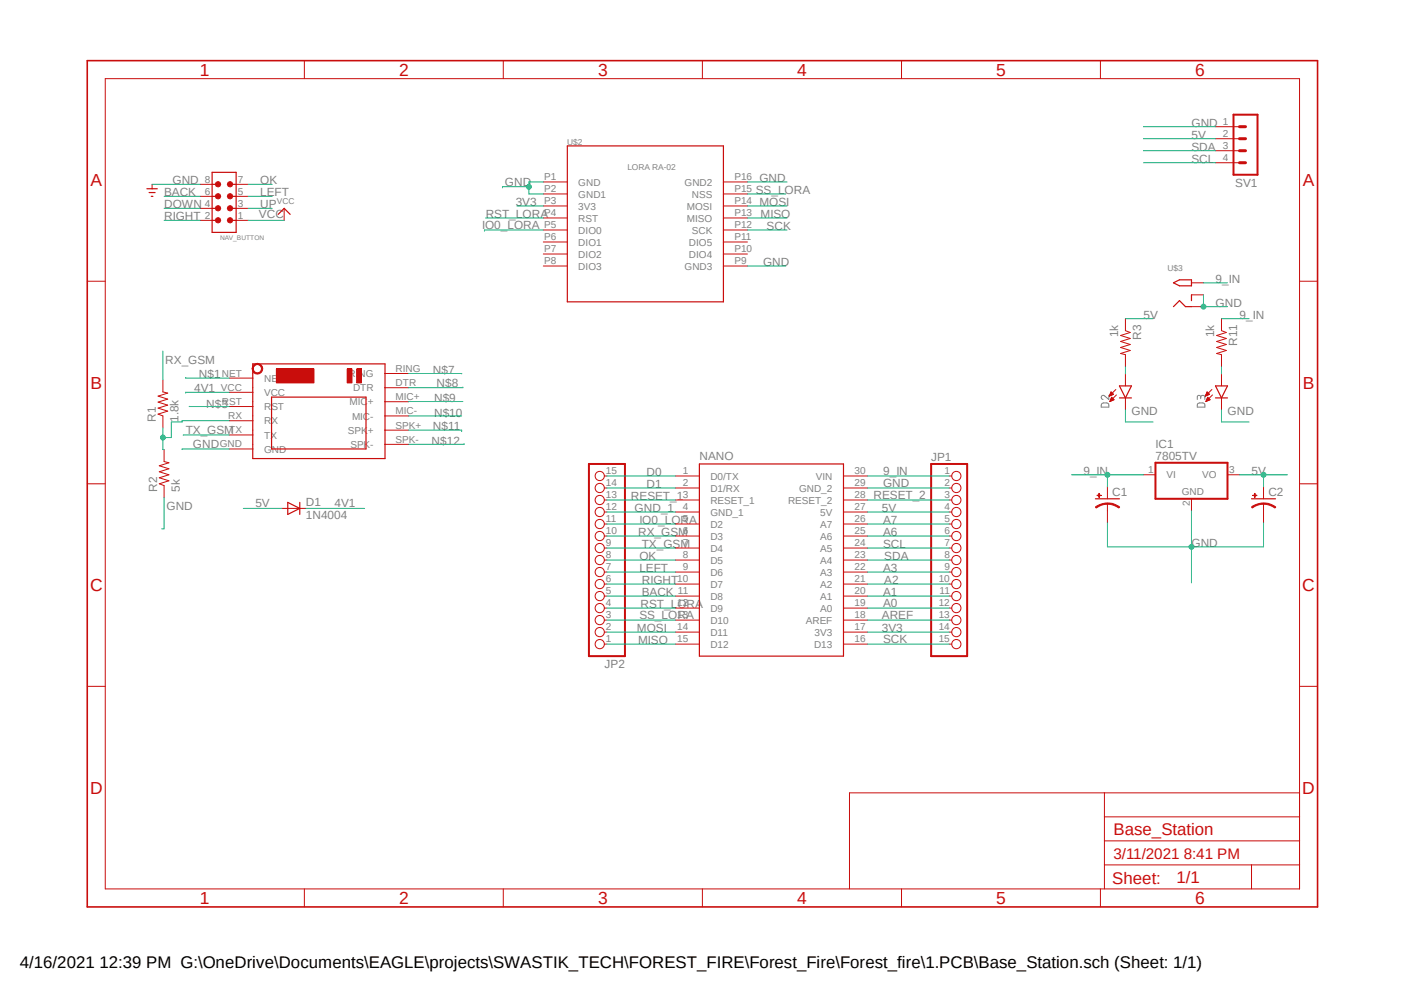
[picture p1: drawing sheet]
<svg xmlns="http://www.w3.org/2000/svg" width="297mm" height="210mm" viewBox="0 0 297 210" stroke-linecap="round" stroke-linejoin="round" font-family="sans-serif">
<path d="M17.9 12.5l261.2 179.9M279.1 12.5l-261.2 179.9" fill="none" stroke="#fff" stroke-width=".21"/>
<path d="M233 85.4l.4-.2 1 .1 .1 .1 .1 .7h-1.6zM234.6 83.6v.9l-.9-.8a.44 .44 0 0 0-.7 .2 .44 .44 0 0 0 .3 .6M253.3 85.4a1.25 1.25 0 0 1 1.5 0l.1 .7h-1.6zM254 84.1a.45 .45 0 0 1 .4-.5 .45 .45 0 0 1 .5 .5v.4M254 84.3v-.5a.37 .37 0 0 0-.4-.2 .37 .37 0 0 0-.3 .3v.6" fill="none" stroke="#808080" stroke-width=".21"/>
<path d="M53.5 77h27.9v20h-27.9zM57.4 84h20v11h-20zM148 98.1h30.4v40.7h-30.4z" fill="none" stroke="#c90d0c" stroke-width=".25"/>
<g fill="none" stroke="#c90d0c" stroke-width=".21">
<path d="M142.9 103.2h5.1M142.9 100.7h5.1M142.9 110.8h5.1M142.9 113.4h5.1M142.9 115.9h5.1M142.9 118.4h5.1M142.9 105.7h5.1M142.9 108.3h5.1M178.4 103.2h5.1M178.4 100.7h5.1M178.4 110.8h5.1M178.4 113.4h5.1"/>
<path d="M178.4 115.9h5.1M178.4 118.4h5.1M178.4 105.7h5.1M178.4 108.3h5.1M142.9 121h5.1M142.9 123.5h5.1M142.9 126.1h5.1M142.9 128.6h5.1M142.9 131.1h5.1M142.9 133.7h5.1M142.9 136.2h5.1M178.4 121h5.1"/>
<path d="M178.4 123.5h5.1M178.4 126.1h5.1M178.4 128.6h5.1M178.4 131.1h5.1M178.4 133.7h5.1M178.4 136.2h5.1"/>
</g>
<path d="M75.4 78h1.1v3h-1.1z" fill-rule="evenodd" fill="#c90d0c"/>
<path d="M75.4 78h1.1v3h-1.1z" fill="none" stroke="#c90d0c" stroke-width=".21"/>
<path d="M73.4 78h1.1v3h-1.1z" fill-rule="evenodd" fill="#c90d0c"/>
<path d="M73.4 78h1.1v3h-1.1z" fill="none" stroke="#c90d0c" stroke-width=".21"/>
<path d="M58.5 78h7.9v3h-7.9z" fill-rule="evenodd" fill="#c90d0c"/>
<path d="M58.5 78h7.9v3h-7.9z" fill="none" stroke="#c90d0c" stroke-width=".21"/>
<path d="M53.6 77.2a1.13 1.13 0 0 1 1.8 .1 1.13 1.13 0 0 1-.6 1.7 1.13 1.13 0 0 1-1.5-1h.3a.88 .88 0 0 1 1.3-.7 .88 .88 0 0 1 .1 1.4 .88 .88 0 0 1-1.4-.4v-.3h-.3z" fill-rule="evenodd" fill="#c90d0c"/>
<g fill="none" stroke="#c90d0c" stroke-width=".21">
<path d="M42.3 39h2.6M50 39h2.5M42.3 46.6h2.6M42.3 44.1h2.6M42.3 41.5h2.6M50 46.6h2.5M50 44.1h2.5M50 41.5h2.5M48.5 80h5.1M53.6 77.2a1.13 1.13 0 0 1 1.8 .1 1.13 1.13 0 0 1-.6 1.7 1.13 1.13 0 0 1-1.5-1h.3a.88 .88 0 0 1 1.3-.7 .88 .88 0 0 1 .1 1.4 .88 .88 0 0 1-1.4-.4v-.3h-.3zM81.4 79h5M48.5 83h5.1"/>
<path d="M48.5 86h5.1M48.5 89h5.1M48.5 92h5.1M48.5 95h5.1M81.4 94h5M81.4 91h5M81.4 88h5M81.4 85h5M81.4 82h5"/>
</g>
<path d="M44.9 36.4h5.1v12.7h-5.1zM44.9 39h1.2M48.7 39h1.3M44.9 46.6h1.2M44.9 44.1h1.2M44.9 41.5h1.2M48.7 46.6h1.3M48.7 44.1h1.3M48.7 41.5h1.3" fill="none" stroke="#c90d0c" stroke-width=".25"/>
<circle cx="48.7" cy="46.6" r=".57" fill="#c90d0c"/>
<circle cx="48.7" cy="46.6" r=".57" fill="none" stroke="#c90d0c" stroke-width=".21"/>
<circle cx="46.1" cy="46.6" r=".57" fill="#c90d0c"/>
<circle cx="46.1" cy="46.6" r=".57" fill="none" stroke="#c90d0c" stroke-width=".21"/>
<circle cx="48.7" cy="44" r=".57" fill="#c90d0c"/>
<circle cx="48.7" cy="44" r=".57" fill="none" stroke="#c90d0c" stroke-width=".21"/>
<circle cx="46.1" cy="44" r=".57" fill="#c90d0c"/>
<circle cx="46.1" cy="44" r=".57" fill="none" stroke="#c90d0c" stroke-width=".21"/>
<circle cx="48.7" cy="41.5" r=".57" fill="#c90d0c"/>
<circle cx="48.7" cy="41.5" r=".57" fill="none" stroke="#c90d0c" stroke-width=".21"/>
<circle cx="46.1" cy="41.5" r=".57" fill="#c90d0c"/>
<circle cx="46.1" cy="41.5" r=".57" fill="none" stroke="#c90d0c" stroke-width=".21"/>
<circle cx="48.7" cy="39" r=".57" fill="#c90d0c"/>
<circle cx="48.7" cy="39" r=".57" fill="none" stroke="#c90d0c" stroke-width=".21"/>
<circle cx="46.1" cy="39" r=".57" fill="#c90d0c"/>
<g fill="none" stroke="#c90d0c" stroke-width=".21">
<path d="M22.3 16.6h252.6v171.4h-252.6zM64.4 12.8v3.8M106.5 12.8v3.8M148.6 12.8v3.8M190.7 12.8v3.8M232.8 12.8v3.8M32.2 39v.9M114.9 38.5h5.1M153 38.5h5.1M257.1 26.8h5.1M257.1 29.3h5.1M257.1 31.9h5.1"/>
<path d="M257.1 34.4h5.1M18.5 59.5h3.8M60.1 44.1v2.5M114.9 41h5.1M114.9 43.6h5.1M114.9 46.1h5.1M114.9 48.6h5.1M114.9 51.2h5.1M114.9 53.7h5.1M114.9 56.3h5.1M153 41h5.1M153 43.6h5.1"/>
<path d="M153 46.1h5.1M153 48.6h5.1M153 51.2h5.1M153 53.7h5.1M153 56.3h5.1M252.1 59.8h2.5M274.9 59.5h3.8M252.1 64.9h2.5M252.1 62.4h2.5M258.4 67.4v2.5l1 .4-2 .7 2 .6-2 .6 2 .7-2 .6 2 .6-2 .7 1 .2v2.6M258.4 79.1v2.5M34.5 80.3v2.6l1 .2-2.1 .7 2.1 .6-2.1 .6 2.1 .7-2.1 .6 2.1 .7-2.1 .6 1.1 .4v2.5"/>
<path d="M34.7 95.1v2.5l1 .3-2 .6 2 .6-2 .7 2 .6-2 .6 2 .7-2 .6 1 .4v2.5M255 83.8h.1M255 83.7h.2M255.1 83.6h.3M255.1 83.5h.5M255.1 83.4h.7M255.1 84.8h.2M255.2 83.4h.6M255.2 84.8h.3M255.2 83.3h.5M255.2 83.2h.4M255.2 84.7h.5"/>
<path d="M255.3 83.1h.2M255.3 84.6h.6M255.3 83h.1M255.3 84.5h.6M255.3 84.4h.6M255.4 82.9l.5 .5-.9 .4zM255.4 84.3h.4M255.4 84.2h.3M255.4 84.2h.2M255.5 84l.5 .5-.9 .4zM256.4 82.4l-1.4 1.4M256.5 83.5l-1.4 1.4"/>
<path d="M258.4 84.2v2.5M18.5 102.3h3.8M59.6 107.5h5.1M127.8 100.7h.6M127.8 103.2h.6M127.8 105.7h.6M127.8 108.3h.6M127.8 110.8h.6M127.8 113.4h.6M127.8 115.9h.6M127.8 118.4h.6M200.8 100.7h.5"/>
<path d="M200.8 103.2h.5M200.8 105.7h.5M200.8 108.3h.5M200.8 110.8h.5M200.8 113.4h.5M200.8 115.9h.5M200.8 118.4h.5M234.3 106.5v1.5M241.9 100.4h2.5M252.1 105.5v2.5M259.7 100.4h2.5M274.9 102.3h3.8"/>
<path d="M127.8 121h.6M127.8 123.5h.6M127.8 126.1h.6M127.8 128.6h.6M127.8 131.1h.6M127.8 133.7h.6M127.8 136.2h.6M200.8 121h.5M200.8 123.5h.5M200.8 126.1h.5M200.8 128.6h.5M200.8 131.1h.5"/>
<path d="M200.8 133.7h.5M200.8 136.2h.5M18.5 145.2h3.8M274.9 145.2h3.8M233.6 167.7v20.3M233.6 177.8h41.3M233.6 172.8h41.3M274.9 167.7h-95.2v20.3M64.4 188v3.8M106.5 188v3.8M148.6 188v3.8M190.7 188v3.8"/>
<path d="M232.8 188v3.8M233.6 182.9h41.3M264.8 182.9v5.1"/>
<circle cx="46.1" cy="39" r=".57"/>
<circle cx="126.9" cy="118.4" r=".98"/>
<circle cx="126.9" cy="110.8" r=".98"/>
<circle cx="126.9" cy="105.7" r=".98"/>
<circle cx="126.9" cy="103.2" r=".98"/>
<circle cx="126.9" cy="100.7" r=".98"/>
<circle cx="126.9" cy="113.4" r=".98"/>
<circle cx="126.9" cy="108.3" r=".98"/>
<circle cx="126.9" cy="115.9" r=".98"/>
<circle cx="202.3" cy="113.4" r=".98"/>
<circle cx="202.3" cy="110.8" r=".98"/>
<circle cx="202.3" cy="115.9" r=".98"/>
<circle cx="202.3" cy="105.7" r=".98"/>
<circle cx="202.3" cy="108.3" r=".98"/>
<circle cx="202.3" cy="118.4" r=".98"/>
<circle cx="202.3" cy="103.2" r=".98"/>
<circle cx="202.3" cy="100.7" r=".98"/>
<circle cx="126.9" cy="133.7" r=".98"/>
<circle cx="126.9" cy="131.1" r=".98"/>
<circle cx="126.9" cy="121" r=".98"/>
<circle cx="126.9" cy="136.2" r=".98"/>
<circle cx="126.9" cy="128.6" r=".98"/>
<circle cx="126.9" cy="123.5" r=".98"/>
<circle cx="126.9" cy="126.1" r=".98"/>
<circle cx="202.3" cy="126.1" r=".98"/>
<circle cx="202.3" cy="123.5" r=".98"/>
<circle cx="202.3" cy="133.7" r=".98"/>
<circle cx="202.3" cy="121" r=".98"/>
<circle cx="202.3" cy="128.6" r=".98"/>
<circle cx="202.3" cy="131.1" r=".98"/>
<circle cx="202.3" cy="136.2" r=".98"/>
</g>
<g fill="none" stroke="#c90d0c" stroke-width=".25">
<path d="M31.1 39.9h2.2M120 30.9h33v32.9h-33zM31.5 40.7h1.3M32 41.5h.3M58.8 45.3l1.3-1.2 1.3 1.2M248.2 59.8l1.3-.6h2.6v1.3h-2.6zM248.2 64.9l1.3-1.3 1.3 1.3h1.3M252.1 62.4v1.2M257.1 81.6h2.6l-1.3 2.6zM257.1 84.2h2.6M60.9 106.3l2.5 1.2-2.5 1.3zM63.4 106.3v2.5"/>
<path d="M231.7 105.5h5.1"/>
</g>
<path d="M18.5 12.8h260.2v179h-260.2z" fill="none" stroke="#c90d0c" stroke-width=".34"/>
<path d="M260.9 24.3h5.1v12.7h-5.1zM124.6 98.1h7.6v40.7h-7.6zM197 98.1h7.6v40.7h-7.6zM244.4 97.9h15.3v7.6h-15.3z" fill="none" stroke="#c90d0c" stroke-width=".42"/>
<path d="M262.2 31.9h1.3M262.2 29.3h1.3M262.2 26.8h1.3M262.2 34.4h1.3" fill="none" stroke="#c90d0c" stroke-width=".64"/>
<path d="M234.3 106.4a3.6 3.6 0 0 1 2.6 .8l-.2 .2a4.1 4.1 0 0 0-2.4-.8z" fill-rule="evenodd" fill="#c90d0c"/>
<path d="M234.3 106.4a3.6 3.6 0 0 1 2.6 .8l-.2 .2a4.1 4.1 0 0 0-2.4-.8z" fill="none" stroke="#c90d0c" stroke-width=".21"/>
<path d="M231.7 107.2l1.6-.7 1-.1v.2a3.9 3.9 0 0 0-2.4 .8z" fill-rule="evenodd" fill="#c90d0c"/>
<path d="M231.7 107.2l1.6-.7 1-.1v.2a3.9 3.9 0 0 0-2.4 .8z" fill="none" stroke="#c90d0c" stroke-width=".21"/>
<path d="M232.1 104.7l.8 .1z" fill-rule="evenodd" fill="#c90d0c"/>
<path d="M232.1 104.7l.8 .1z" fill="none" stroke="#c90d0c" stroke-width=".21"/>
<path d="M232.5 104.4v.8z" fill-rule="evenodd" fill="#c90d0c"/>
<path d="M232.5 104.4v.8zM234.3 103v2.5M234.3 108v2.6M267.3 106.5v1.5" fill="none" stroke="#c90d0c" stroke-width=".21"/>
<path d="M264.8 105.5h5" fill="none" stroke="#c90d0c" stroke-width=".25"/>
<path d="M267.3 106.4a3.8 3.8 0 0 1 2.6 .8l-.2 .2a4.1 4.1 0 0 0-2.4-.8z" fill-rule="evenodd" fill="#c90d0c"/>
<path d="M267.3 106.4a3.8 3.8 0 0 1 2.6 .8l-.2 .2a4.1 4.1 0 0 0-2.4-.8z" fill="none" stroke="#c90d0c" stroke-width=".21"/>
<path d="M264.8 107.2l1.5-.7 1-.1v.2a3.9 3.9 0 0 0-2.4 .8z" fill-rule="evenodd" fill="#c90d0c"/>
<path d="M264.8 107.2l1.5-.7 1-.1v.2a3.9 3.9 0 0 0-2.4 .8z" fill="none" stroke="#c90d0c" stroke-width=".21"/>
<path d="M265 104.7l.9 .1z" fill-rule="evenodd" fill="#c90d0c"/>
<path d="M265 104.7l.9 .1z" fill="none" stroke="#c90d0c" stroke-width=".21"/>
<path d="M265.4 104.4l.1 .8z" fill-rule="evenodd" fill="#c90d0c"/>
<g fill="none" stroke="#c90d0c" stroke-width=".21">
<path d="M238.1 67.4v2.5l1 .4-2 .7 2 .6-2 .6 2 .7-2 .6 2 .6-2 .7 1 .2v2.6M238.1 79.1v2.5M234.7 83.8h.1M234.7 83.7h.2M234.7 83.6h.4M234.8 83.5h.5M234.8 83.4h.7M234.8 84.8h.2M234.9 83.4h.6M234.9 84.8h.3M234.9 83.3h.5M234.9 84.7h.5"/>
<path d="M234.9 83.2h.4M234.9 83.1h.3M234.9 84.6h.7M235 83h.1M235 84.5h.6M235 82.9l.5 .5-.8 .4zM235 84.4h.5M235 84.3h.5M235.1 84.2h.3M235.1 84.2h.2M235.2 84l-.4 .9M235.2 84l.5 .5-.9 .4"/>
<path d="M235.2 84h.1M236.1 82.4l-1.4 1.4M236.2 83.5l-1.4 1.4M238.1 84.2v2.5M265.4 104.4l.1 .8zM267.3 103v2.5M267.3 108v2.6"/>
</g>
<path d="M236.8 81.6h2.6l-1.3 2.6zM236.8 84.2h2.6" fill="none" stroke="#c90d0c" stroke-width=".25"/>
<path d="M241.9 29.3h15.2M51.5 107.5h8.1M128.4 100.7h14.5M128.4 103.2h14.5M128.4 105.7h14.5M128.4 108.3h14.5M183.5 105.7h17.3M183.5 108.3h17.3M262.2 100.4h10.2M267.3 100.4v2.6" fill="none" stroke="#0dab76" stroke-width=".21"/>
<circle cx="267.3" cy="100.4" r=".51" fill="#0dab76"/>
<g fill="none" stroke="#0dab76" stroke-width=".21">
<path d="M32.2 39h10.1M52.5 39h5.1M111.9 39.5h-5.6v.3M114.9 38.5h-3v2.5h3M52.5 46.6h7.6M109.3 43.6h5.6M238.1 67.4h5.8M48.5 95h-10v.1M34.7 105.2v6.6h-.5M128.4 118.4h14.5M183.5 110.8h17.3M183.5 113.4h17.3"/>
<path d="M183.5 103.2h17.3M183.5 121h17.3M183.5 123.5h17.3M183.5 126.1h17.3M183.5 128.6h17.3M183.5 131.1h17.3M183.5 133.7h17.3"/>
<circle cx="267.3" cy="100.4" r=".51"/>
</g>
<circle cx="111.9" cy="39.5" r=".51" fill="#0dab76"/>
<g fill="none" stroke="#0dab76" stroke-width=".21">
<path d="M158.1 38.5h8.4M241.9 26.8h15.2M158.1 56.3h8.1M254.6 62.4v2.5h5.1"/>
<circle cx="111.9" cy="39.5" r=".51"/>
</g>
<circle cx="254.6" cy="64.9" r=".51" fill="#0dab76"/>
<g fill="none" stroke="#0dab76" stroke-width=".21">
<path d="M258.4 86.7v2.5h5.8M234.3 110.6v5.1h17.8M252.1 108v15.3"/>
<circle cx="254.6" cy="64.9" r=".51"/>
</g>
<circle cx="252" cy="115.7" r=".51" fill="#0dab76"/>
<g fill="none" stroke="#0dab76" stroke-width=".21">
<path d="M34.7 41.5h7.6M34.7 46.6h7.6M34.7 44.1h7.6M52.5 41.5h5.1M52.5 44.1h5.1M39.3 79.8v.2h9.2M34.5 90.5v4.6h.2M40 85.9l8.5 .1M48.5 89h-10v.2h-2.3v3.3h-1.7M48.5 83h-9.2v.1M238.1 86.7v2.5h5.8M64.7 107.5h12.4"/>
<path d="M267.3 110.6v5.1h-15.2M128.4 121h14.5M128.4 123.5h14.5M128.4 126.1h14.5"/>
<circle cx="252" cy="115.7" r=".51"/>
</g>
<circle cx="34.5" cy="92.5" r=".51" fill="#0dab76"/>
<g fill="none" stroke="#0dab76" stroke-width=".21">
<path d="M241.9 31.9h15.2M241.9 34.4h15.2M102.7 46.1h12.2M114.9 48.6h-12.4v.3M158.1 43.6h8.4M158.1 46.1h8.4M158.1 48.6h8.4M158.1 41h8.1M34.5 74.3v6M86.4 79l11.3 .1M258.4 77.6v1.5M48.5 92h-9.7"/>
<path d="M86.4 91h11.3v.3M86.4 88h11.3M97.9 81.9v.1h-11.5M97.9 84.9l-11.5 .1M98.2 93.8v.2h-11.8M128.4 115.9h14.5M128.4 113.4h14.5M128.4 110.8h14.5M183.5 115.9h17.3M183.5 118.4h17.3M226.7 100.4h15.2M234.3 100.4v2.6"/>
<path d="M128.4 133.7h14.5M128.4 136.2h14.5M128.4 131.1h14.5M128.4 128.6h14.5M183.5 136.2h17.3"/>
<circle cx="34.5" cy="92.5" r=".51"/>
</g>
<circle cx="234.3" cy="100.4" r=".51" fill="#0dab76"/>
<g fill="none" stroke="#0dab76" stroke-width=".21">
<path d="M254.6 59.8h5.1M238.1 77.6v1.5M258.4 67.4h5.8M183.5 100.7h17.3"/>
<circle cx="234.3" cy="100.4" r=".51"/>
</g>
<g font-size="3.7" fill="#c90d0c">
<text x="42.3" y="16">1</text>
<text x="84.4" y="16">2</text>
<text x="126.5" y="16">3</text>
<text x="168.6" y="16">4</text>
<text x="210.7" y="16">5</text>
<text x="252.9" y="16">6</text>
<text x="19.1" y="39.4">A</text>
<text x="275.6" y="39.4">A</text>
<text x="19.1" y="82.2">B</text>
<text x="275.6" y="82.2">B</text>
<text x="19" y="125.1">C</text>
<text x="275.5" y="125.1">C</text>
<text x="19" y="167.9">D</text>
<text x="275.5" y="167.9">D</text>
<text x="42.3" y="191.2">1</text>
<text x="84.4" y="191.2">2</text>
<text x="126.5" y="191.2">3</text>
<text x="168.6" y="191.2">4</text>
<text x="210.7" y="191.2">5</text>
<text x="252.9" y="191.2">6</text>
</g>
<g font-size="3.6" fill="#c90d0c">
<text x="235.5" y="176.6">Base_Station</text>
<text x="235.3" y="186.9">Sheet:</text>
<text x="248.9" y="186.7">1/1</text>
</g>
<text font-size="3.6" x="4.2" y="204.7">4/16/2021 12:39 PM G:\OneDrive\Documents\EAGLE\projects\SWASTIK_TECH\FOREST_FIRE\Forest_Fire\Forest_fire\1.PCB\Base_Station.sch (Sheet: 1/1)</text>
<text font-size="3.2" fill="#c90d0c" x="235.5" y="181.7">3/11/2021 8:41 PM</text>
<g font-size="2.5" fill="#808080">
<text x="252.1" y="29.3">5V</text>
<text x="252.1" y="26.8">GND</text>
<text x="252.1" y="31.9">SDA</text>
<text x="252.1" y="34.4">SCL</text>
<text x="34.7" y="41.5">BACK</text>
<text x="36.5" y="39">GND</text>
<text x="55" y="39">OK</text>
<text x="55" y="41.5">LEFT</text>
<text x="106.8" y="39.2">GND</text>
<text x="159.9" y="41">SS_LORA</text>
<text x="160.7" y="38.5">GND</text>
<text x="261.3" y="39.5">SV1</text>
<text x="34.7" y="46.6">RIGHT</text>
<text x="34.7" y="44.1">DOWN</text>
<text x="54.8" y="46.1">VCC</text>
<text x="55" y="44.1">UP</text>
<text x="102.7" y="46.1">RST_LORA</text>
<text x="109.1" y="43.6">3V3</text>
<text x="160.7" y="43.6">MOSI</text>
<text x="160.9" y="46.1">MISO</text>
<text x="102" y="48.4">IO0_LORA</text>
<text x="162.2" y="48.6">SCK</text>
<text x="161.4" y="56.3">GND</text>
<text x="257.1" y="59.8">9_IN</text>
<text x="257.1" y="64.9">GND</text>
<text x="236.6" y="71.3" transform="rotate(-90 236.6 71.3)">1k</text>
<text x="241.4" y="71.9" transform="rotate(-90 241.4 71.9)">R3</text>
<text x="241.9" y="67.4">5V</text>
<text x="256.9" y="71.3" transform="rotate(-90 256.9 71.3)">1k</text>
<text x="262.2" y="67.4">9_IN</text>
<text x="35" y="77">RX_GSM</text>
<text x="261.7" y="73.1" transform="rotate(-90 261.7 73.1)">R11</text>
<text x="41.1" y="82.9">4V1</text>
<text x="42.1" y="79.8">N$1</text>
<text x="91.6" y="79.1">N$7</text>
<text x="92.3" y="81.9">N$8</text>
<text x="33" y="89.2" transform="rotate(-90 33 89.2)">R1</text>
<text x="37.8" y="89.2" transform="rotate(-90 37.8 89.2)">1.8k</text>
<text x="43.6" y="86.2">N$3</text>
<text x="91.8" y="84.9">N$9</text>
<text x="91.8" y="88.2">N$10</text>
<text x="239.4" y="87.7">GND</text>
<text x="259.7" y="87.7">GND</text>
<text x="39.3" y="91.8">TX_GSM</text>
<text x="40.8" y="94.8">GND</text>
<text x="91.3" y="94.1">N$12</text>
<text x="91.6" y="91">N$11</text>
<text x="244.4" y="94.7">IC1</text>
<text x="136.8" y="100.7">D0</text>
<text x="148" y="97.3">NANO</text>
<text x="186.8" y="100.4">9_IN</text>
<text x="197" y="97.5">JP1</text>
<text x="229.2" y="100.4">9_IN</text>
<text x="244.4" y="97.2">7805TV</text>
<text x="264.8" y="100.4">5V</text>
<text x="33.2" y="104" transform="rotate(-90 33.2 104)">R2</text>
<text x="35.2" y="107.8">GND</text>
<text x="38" y="104" transform="rotate(-90 38 104)">5k</text>
<text x="54" y="107.3">5V</text>
<text x="64.7" y="107.1">D1</text>
<text x="70.8" y="107.3">4V1</text>
<text x="133.5" y="105.7">RESET_1</text>
<text x="136.8" y="103.2">D1</text>
<text x="184.8" y="105.5">RESET_2</text>
<text x="186.8" y="103">GND</text>
<text x="235.3" y="104.9">C1</text>
<text x="268.3" y="104.9">C2</text>
<text x="64.7" y="109.9">1N4004</text>
<text x="134.2" y="108.3">GND_1</text>
<text x="135" y="113.4">RX_GSM</text>
<text x="135.3" y="110.8">IO0_LORA</text>
<text x="186.6" y="108.3">5V</text>
<text x="186.8" y="110.8">A7</text>
<text x="186.8" y="113.4">A6</text>
<text x="135.3" y="118.5">OK</text>
<text x="135.8" y="115.9">TX_GSM</text>
<text x="186.8" y="115.9">SCL</text>
<text x="187.1" y="118.5">SDA</text>
<text x="252.1" y="115.7">GND</text>
<text x="135.3" y="121">LEFT</text>
<text x="135.8" y="123.5">RIGHT</text>
<text x="186.8" y="121">A3</text>
<text x="187.1" y="123.5">A2</text>
<text x="135.3" y="130.9">SS_LORA</text>
<text x="135.5" y="128.6">RST_LORA</text>
<text x="135.8" y="126.1">BACK</text>
<text x="186.6" y="130.9">AREF</text>
<text x="186.8" y="126.1">A1</text>
<text x="186.8" y="128.4">A0</text>
<text x="134.7" y="133.7">MOSI</text>
<text x="135" y="136.2">MISO</text>
<text x="186.6" y="133.7">3V3</text>
<text x="186.8" y="136">SCK</text>
<text x="127.9" y="141.2">JP2</text>
</g>
<g font-size="2.1" fill="#808080">
<text x="258.7" y="26.5">1</text>
<text x="258.7" y="29">2</text>
<text x="258.7" y="31.5">3</text>
<text x="258.7" y="34">4</text>
<text x="43.3" y="41.1">6</text>
<text x="43.3" y="38.6">8</text>
<text x="50.3" y="41.1">5</text>
<text x="50.3" y="38.6">7</text>
<text x="115.1" y="38.1">P1</text>
<text x="115.1" y="40.6">P2</text>
<text x="122.3" y="39.2">GND</text>
<text x="122.3" y="41.8">GND1</text>
<text x="144.8" y="39.2">GND2</text>
<text x="146.4" y="41.8">NSS</text>
<text x="155.4" y="40.6">P15</text>
<text x="155.4" y="38.1">P16</text>
<text x="43.3" y="46.2">2</text>
<text x="43.3" y="43.7">4</text>
<text x="50.3" y="46.2">1</text>
<text x="50.3" y="43.7">3</text>
<text x="115.1" y="43.2">P3</text>
<text x="115.1" y="45.7">P4</text>
<text x="122.3" y="44.3">3V3</text>
<text x="122.3" y="46.9">RST</text>
<text x="145.3" y="46.9">MISO</text>
<text x="145.3" y="44.3">MOSI</text>
<text x="155.4" y="45.7">P13</text>
<text x="155.4" y="43.2">P14</text>
<text x="115.1" y="48.3">P5</text>
<text x="115.1" y="50.8">P6</text>
<text x="115.1" y="53.3">P7</text>
<text x="122.3" y="49.4">DIO0</text>
<text x="122.3" y="51.9">DIO1</text>
<text x="145.8" y="51.9">DIO5</text>
<text x="146.4" y="49.4">SCK</text>
<text x="155.4" y="53.3">P10</text>
<text x="155.4" y="50.8">P11</text>
<text x="155.4" y="48.3">P12</text>
<text x="115.1" y="55.9">P8</text>
<text x="122.3" y="54.5">DIO2</text>
<text x="122.3" y="57">DIO3</text>
<text x="144.8" y="57">GND3</text>
<text x="145.8" y="54.5">DIO4</text>
<text x="155.4" y="55.9">P9</text>
<text x="46.7" y="82.6">VCC</text>
<text x="46.9" y="79.6">NET</text>
<text x="55.9" y="80.7">NET</text>
<text x="55.9" y="83.7">VCC</text>
<text x="73.7" y="79.8">RING</text>
<text x="74.7" y="82.8">DTR</text>
<text x="83.7" y="81.6">DTR</text>
<text x="83.7" y="78.6">RING</text>
<text x="46.9" y="85.6">RST</text>
<text x="48.3" y="88.6">RX</text>
<text x="55.9" y="86.7">RST</text>
<text x="55.9" y="89.7">RX</text>
<text x="74" y="85.7">MIC+</text>
<text x="74.5" y="88.7">MIC-</text>
<text x="83.7" y="87.6">MIC-</text>
<text x="83.7" y="84.6">MIC+</text>
<text x="46.5" y="94.6">GND</text>
<text x="48.5" y="91.6">TX</text>
<text x="55.9" y="92.8">TX</text>
<text x="55.9" y="95.8">GND</text>
<text x="73.6" y="91.7">SPK+</text>
<text x="74.1" y="94.7">SPK-</text>
<text x="83.7" y="93.6">SPK-</text>
<text x="83.7" y="90.6">SPK+</text>
<text x="128.2" y="100.3">15</text>
<text x="144.4" y="100.3">1</text>
<text x="150.3" y="101.4">D0/TX</text>
<text x="172.6" y="101.4">VIN</text>
<text x="180.8" y="100.3">30</text>
<text x="199.8" y="100.3">1</text>
<text x="242.9" y="100.1">1</text>
<text x="246.8" y="101.2">VI</text>
<text x="254.3" y="101.2">VO</text>
<text x="260.1" y="100.1">3</text>
<text x="128.2" y="107.9">12</text>
<text x="128.2" y="105.4">13</text>
<text x="128.2" y="102.9">14</text>
<text x="144.4" y="102.9">2</text>
<text x="144.4" y="105.4">3</text>
<text x="144.4" y="107.9">4</text>
<text x="150.3" y="104">D1/RX</text>
<text x="150.3" y="106.5">RESET_1</text>
<text x="166.7" y="106.5">RESET_2</text>
<text x="169" y="104">GND_2</text>
<text x="180.8" y="102.9">29</text>
<text x="180.8" y="107.9">27</text>
<text x="180.8" y="105.4">28</text>
<text x="199.8" y="102.9">2</text>
<text x="199.8" y="105.4">3</text>
<text x="199.8" y="107.9">4</text>
<text x="250" y="104.7">GND</text>
<text x="251.7" y="107" transform="rotate(-90 251.7 107)">2</text>
<text x="128.2" y="113">10</text>
<text x="128.2" y="110.5">11</text>
<text x="144.4" y="110.5">5</text>
<text x="144.4" y="113">6</text>
<text x="150.3" y="111.6">D2</text>
<text x="150.3" y="109.1">GND_1</text>
<text x="173.5" y="111.6">A7</text>
<text x="173.5" y="109.1">5V</text>
<text x="180.8" y="110.5">26</text>
<text x="180.8" y="113">25</text>
<text x="199.8" y="110.5">5</text>
<text x="199.8" y="113">6</text>
<text x="128.2" y="118.1">8</text>
<text x="128.2" y="115.6">9</text>
<text x="144.4" y="115.6">7</text>
<text x="144.4" y="118.1">8</text>
<text x="150.3" y="114.1">D3</text>
<text x="150.3" y="116.7">D4</text>
<text x="150.3" y="119.2">D5</text>
<text x="173.5" y="114.1">A6</text>
<text x="173.5" y="116.7">A5</text>
<text x="173.5" y="119.2">A4</text>
<text x="180.8" y="115.6">24</text>
<text x="180.8" y="118.1">23</text>
<text x="199.8" y="115.6">7</text>
<text x="199.8" y="118.1">8</text>
<text x="128.2" y="125.7">5</text>
<text x="128.2" y="123.1">6</text>
<text x="128.2" y="120.6">7</text>
<text x="143.3" y="123.1">10</text>
<text x="143.4" y="125.7">11</text>
<text x="144.4" y="120.6">9</text>
<text x="150.3" y="121.8">D6</text>
<text x="150.3" y="124.3">D7</text>
<text x="173.5" y="121.8">A3</text>
<text x="173.5" y="124.3">A2</text>
<text x="180.8" y="120.6">22</text>
<text x="180.8" y="123.1">21</text>
<text x="180.8" y="125.7">20</text>
<text x="198.6" y="123.1">10</text>
<text x="198.8" y="125.7">11</text>
<text x="199.8" y="120.6">9</text>
<text x="128.2" y="130.8">3</text>
<text x="128.2" y="128.2">4</text>
<text x="143.3" y="128.2">12</text>
<text x="143.3" y="130.8">13</text>
<text x="150.3" y="126.8">D8</text>
<text x="150.3" y="129.4">D9</text>
<text x="150.3" y="131.9">D10</text>
<text x="170.5" y="131.9">AREF</text>
<text x="173.5" y="126.8">A1</text>
<text x="173.5" y="129.4">A0</text>
<text x="180.8" y="128.2">19</text>
<text x="180.8" y="130.8">18</text>
<text x="198.6" y="128.2">12</text>
<text x="198.6" y="130.8">13</text>
<text x="128.2" y="135.8">1</text>
<text x="128.2" y="133.3">2</text>
<text x="143.3" y="133.3">14</text>
<text x="143.3" y="135.8">15</text>
<text x="150.3" y="134.5">D11</text>
<text x="150.3" y="137">D12</text>
<text x="172.2" y="137">D13</text>
<text x="172.3" y="134.5">3V3</text>
<text x="180.8" y="135.8">16</text>
<text x="180.8" y="133.3">17</text>
<text x="198.6" y="133.3">14</text>
<text x="198.6" y="135.8">15</text>
</g>
<g font-size="1.8" fill="#808080">
<text x="120" y="30.6">U$2</text>
<text x="132.7" y="35.9">LORA RA-02</text>
<text x="58.6" y="43.1">VCC</text>
<text x="247" y="57.3">U$3</text>
</g>
<text font-size="1.4" fill="#808080" x="46.6" y="50.8">NAV_BUTTON</text>
</svg>
